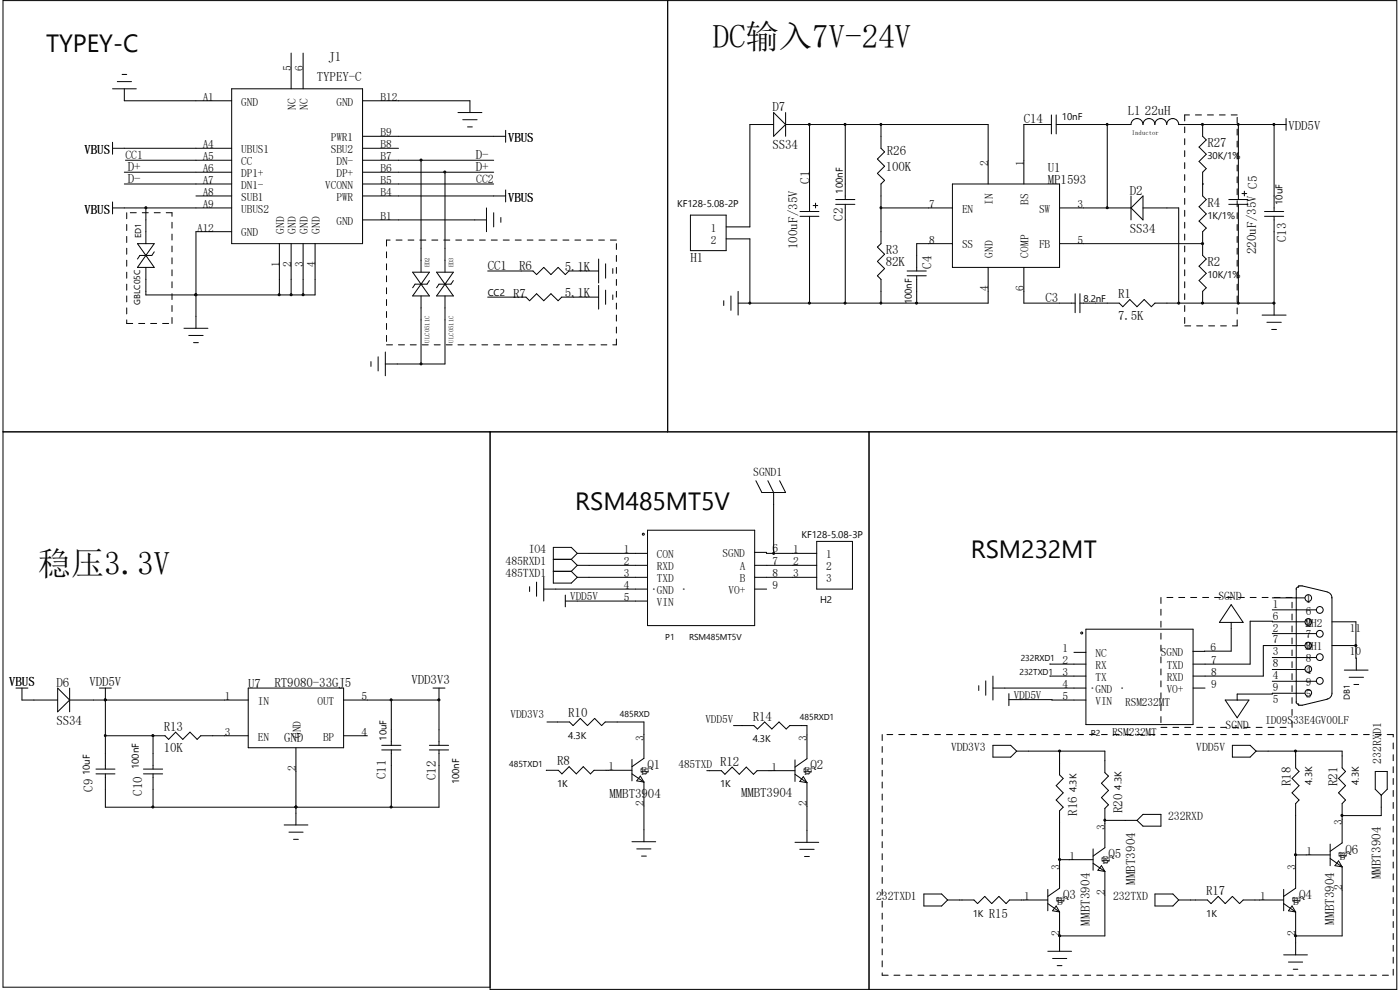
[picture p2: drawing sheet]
<svg xmlns="http://www.w3.org/2000/svg" width="297mm" height="210mm" viewBox="0 0 297 210" stroke-linecap="round" stroke-linejoin="round" font-family="sans-serif">
<g fill="none" stroke="#000" stroke-width=".21">
<path d="M23.9 18.8h5M24.9 17.3h3M25.9 15.8h1M26.4 18.8v2.6h22.7M49.1 18.8h27.8v32.9h-27.8zM61.8 11.3v7.5M64.3 11.3v7.5M141.6 .1v91.5M23.9 31.5h25.2M23.9 30.2v2.5M26.4 39h22.7M26.4 36.5h22.7"/>
<path d="M26.6 34h22.5M76.9 39h27.8M76.9 21.4h22.8v2.5M76.9 31.5h7.6M76.9 34h27.8M76.9 36.5h27.8M76.9 28.9h30.4M89.3 34v23.7M94.4 36.5v21.2M97.2 23.9h5M98.2 25.4h3M99.2 26.9h1"/>
<path d="M107.3 27.6v2.6M164.1 26.4h-5v21.7h-5M164.1 23.9l2.6 2.5-2.6 2.5zM166.7 23.9v5M166.7 26.4h42.9v12.6M171.7 26.4h.1M171.7 26.4v18.5M179.3 26.4v15.9M186.9 26.4v5.1l.8 .7-1.6 1.5 1.6 1.6-1.6 1.5 1.6 1.5-.8 .7v12.7l-.8 .7 1.6 1.5-1.6 1.6 1.6 1.5-1.6 1.5 .8 .8v5M202.1 39h22.7v17.7h-22.7zM223.1 26.4h-5.9v12.6M223.1 24.4v4"/>
<path d="M224.1 24.4v4M234.9 26.4v17.7M241.2 25.1a1.27 1.27 0 0 1 1.3 1.3 1.19 1.19 0 0 1 1.3-1.2M241.2 25.2a1.19 1.19 0 0 0-1.3 1.2h-15.8M243.8 25.1a1.27 1.27 0 0 1 1.2 1.3M246.3 25.1a1.27 1.27 0 0 1 1.2 1.3 1.2 1.2 0 0 1 1.3-1.2M246.3 25.2a1.2 1.2 0 0 0-1.3 1.2M248.8 25.1a1.27 1.27 0 0 1 1.3 1.3h22.7M251.3 26.9v1.3M251.3 29.4v1.3M251.3 32v1.2M251.3 34.5v1.3"/>
<path d="M251.3 37v1.3M251.3 39.5v1.3M252.3 24.4h-1v1.3M253.6 24.4h1.3M255.1 26.4h.1M255.1 39h.1M255.1 26.4v2.5l.8 .8-1.5 1.5 1.5 1.5-1.5 1.5 1.5 1.6-.8 .7v5.1l.8 .7-1.5 1.6 1.5 1.5-1.5 1.5 1.5 1.5-.8 .7v5.1l.8 .7-1.5 1.6 1.5 1.5-1.5 1.5 1.5 1.5-.8 .8v2.5M256.2 24.4h1.2M258.7 24.4h1.2M261.2 24.4h1.3M262.5 24.9v1.3M262.5 27.4v1.3"/>
<path d="M262.5 29.9v1.3M262.5 32.5v1.2M262.5 35v1.3M262.5 37.5v1.3M262.7 26.4v15.9M270.3 26.4h.1M270.3 26.4v18.5M272.8 25.1v2.5M23.9 44.1h25.2M23.9 42.8v2.6M26.9 45.1v1.3M26.9 47.6v1.3"/>
<path d="M26.9 50.2v1.2M26.9 52.7v1.2M26.9 55.2v1.3M26.9 57.7v1.3M27.6 45.1h1.3M29.2 51.7h3.5l-1.8 2.5zM30.2 45.1h1.3M30.9 54.2h.1M30.9 54.2l1.8 2.5h-3.5zM30.9 44.1v7.6M32.7 45.1h1.3M32.7 53.4l-.5 .8h-2.5l-.5 .7"/>
<path d="M35.3 45.1h1.2v.8M36.5 47.2v1.2M36.5 49.7v1.2M36.5 52.2v1.2M36.5 54.7v1.3M36.5 57.2v1.3M36.5 59.8v1.2M41.6 41.6h7.5M49.1 49.1h-7.5v20.5M59.3 51.7v10.9M61.8 51.7v10.9M64.3 51.7v10.9"/>
<path d="M66.8 51.7v10.9h-35.9v-5.9M76.9 41.6h30.4M76.9 46.7h26.3M82 53.4v1.3M82 56v1.2M82 58.5v1.3M82.8 50.9h-.8v1.3M84 50.9h1.3M86.6 50.9h1.2M87.5 57.7h3.6l-1.8 2.6zM89.1 50.9h1.2M91.1 59.5l-.5 .8h-2.5l-.6 .7"/>
<path d="M91.6 50.9h1.3M92.6 57.7h3.6l-1.8 2.6zM94.1 50.9h1.3M96.2 59.5l-.5 .8h-2.6l-.5 .7M96.7 50.9h1.2M99.2 50.9h1.3M101.7 50.9h1.3M103.2 44.1v5M103.5 57.5h9.6l.7 .8 1.6-1.6 1.5 1.6 1.5-1.6 1.5 1.6 .8-.8h6.3M104.2 50.9h1.3M104.7 45.1v3M106.3 46.1v1.1"/>
<path d="M106.8 50.9h1.2M107.3 40.3v2.5M109.3 50.9h1.3M111.8 50.9h1.3M114.3 50.9h1.3M116.9 50.9h1.3M119.4 50.9h1.3M122 50.9h1.2M124.5 50.9h1.2M127 50.9h1.2M127 54.9v5.1M128.5 56v3"/>
<path d="M129.5 50.9h1.3M130 57v1M130.8 51.7v1.2M130.8 54.2v1.3M130.8 56.7v1.3M130.8 59.3v1.2M146.5 45.6h7.6v7.6h-7.6zM154.1 50.7h5v13.6M169.7 44.9h4M169.7 45.9h4M171.7 45.9v18.4M172.5 43.6h1"/>
<path d="M173 43.1v1M177.3 42.3h4.1M177.3 43.3h4.1M179.3 43.3v21M186.9 44.1h15.2M192.4 58.5h4.1M192.4 57.5h4.1M194.5 58.5v5.8M202.1 51.7h-7.6v5.8M209.6 56.7v7.6h-53M217.2 56.7v7.6h10.9M224.8 44.1h15.1"/>
<path d="M224.8 51.7h30.3M234.9 44.1h.1M239.9 41.6v5.1M242.5 44.1h7.6v20.2M242.5 41.6v5.1l-2.6-2.6zM251.3 42.1v1.2M251.3 44.6v1.3M251.3 47.2v1.2M251.3 49.7v1.2M251.3 52.2v1.2M251.3 54.7v1.3M251.3 57.2v1.3"/>
<path d="M251.3 59.8v1.2M255.1 51.7h.1M260.7 42.3h4.1M260.7 43.3h4.1M262.5 40v1.3M262.5 42.6v1.3M262.5 45.1v1.3M262.5 47.6v1.3M262.5 50.2v1.2M262.5 52.7v1.2M262.5 55.2v1.3M262.5 57.7v1.3"/>
<path d="M262.7 43.3v21M263.5 41.1h1M264 40.6v1M268.3 44.9h4M268.3 45.9h4M270.3 45.9v20.9M26.9 60.3v1.3M26.9 62.8v1.3M26.9 65.3v1.3M26.9 67.9v.7h1.3M29.4 68.6h1.3M32 68.6h1.2"/>
<path d="M34.5 68.6h1.3M36.5 62.3v1.2M36.5 64.8v1.3M36.5 67.4v1.2M39 69.6h5.1M40 71.2h3.1M41.1 72.7h1M41.6 62.6h.1M78.7 76.7v1M80.2 75.7v3M81.7 74.7v5M82 61v1.3"/>
<path d="M82 63.5v1.3M82 66.1v1.3M82 68.6v1.3M82 71.2v1.2M82 73.2h1.3M84.5 73.2h1.3M87 73.2h1.3M89.3 60.3h.1M89.3 62.8v14.4M89.3 60.3l1.8 2.5h-3.6zM89.6 73.2h1.2M92.1 73.2h1.3"/>
<path d="M94.4 60.3h.1M94.4 60.3l1.8 2.5h-3.6zM94.4 62.8v14.4h-12.7M94.7 73.2h1.2M97.2 73.2h1.2M99.7 73.2h1.3M102.2 73.2h1.3M103.5 63h8.1l.8 .8 1.4-1.5 1.6 1.5 1.5-1.5 1.5 1.5 .8-.8h7.8M104.7 73.2h1.3M107.3 73.2h1.2M109.8 73.2h1.3M112.4 73.2h1.2"/>
<path d="M114.9 73.2h1.2M117.4 73.2h1.3M119.9 73.2h1.3M122.5 73.2h1.2M125 73.2h1.2M127 60.5v5.1M127.5 73.2h1.2M128.5 61.6v3M130 62.6v.9M130.8 71.9v1.3h-.8M130.8 61.8v1.2M130.8 64.3v1.3"/>
<path d="M130.8 66.8v1.3M130.8 69.4v1.3M153.5 63.8v1M155.1 62.8v3M156.6 61.8v5M159.1 64.3h.1M228.1 62.3v4M229.1 62.3v4M229.1 64.3h8.3l.8 .8 1.5-1.6 1.5 1.6 1.5-1.6 1.6 1.6 .7-.8h25.3M251.3 62.3v1.2M251.3 64.8v1.3M251.3 67.4v1.2"/>
<path d="M251.3 69.1h1.3M253.9 69.1h1.2M255.1 64.3h.1M256.4 69.1h1.3M259 69.1h1.2M262.5 67.9v1.2h-1M262.5 60.3v1.3M262.5 62.8v1.3M262.5 65.3v1.3M267.8 66.8h5M268.8 68.4h3M269.8 69.9h1"/>
<path d="M270.3 64.3h.1M.6 91.6h295.7M104 91.6v118.3h192.3v-209.8h-295.7v209.3h103.4M184.4 91.6v118.3M117.4 118.7h3.8M121.2 118.7l1.3 1.2M122.5 117.4h14.9M122.5 119.9h14.9M122.5 117.4l-1.3 1.3M122.5 117.4l-1.3-1.3h-3.8v7.6h3.8l1.3-1.2M122.5 119.9l-1.3 1.3M137.4 112.5h22.7v20.2h-22.7z"/>
<path d="M160.1 117.2h2.5v.2h10.7M160.1 119.9h13.2M160.4 102l1.2 2.5h5.1l-1.3-2.5M162.9 102l1.2 2.5v12.9M173.3 114.9h7.5v10.1h-7.5zM112.4 124.5v1M113.8 123.5v3M115.4 125h22M115.4 122.5v5M117.4 121.2h3.8M119.9 127.5h17.5M119.9 126.2v2.5"/>
<path d="M121.2 121.2l1.3 1.3M122.5 122.5h14.9M138.6 125h.1M144.9 125h.1M160.1 122.5h13.2M160.1 125h2.5M227.8 138.4h2.6M230.4 133.5h22.7v20.2h-22.7zM246.3 126.7v1.3M246.3 129.2v1.3M246.3 131.8v1.3M246.3 134.3v1.3"/>
<path d="M246.3 136.9v1.2M246.3 139.4v1.2M247.6 126.7h1.2M250.1 126.7h1.2M252.6 126.7h1.3M255.1 126.7h1.3M257.7 126.7h1.3M260.2 126.7h1.3M261.2 132v6.1l-8.1 .1M261.2 128.3l2.5 3.7h-5zM262.7 126.7h1.3M265.2 126.7h1.3"/>
<path d="M267.8 126.7h1.2M269.9 126.8h6.9M269.9 129.4h9.4M269.9 134.4h9.4M269.9 139.5h9.4M270.3 126.7h1.3M272.8 126.7h1.3M274.1 127.8v1.2M274.1 130.3v1.2M274.1 132.8v1.3M274.1 135.3v1.3M274.1 137.9v1.2"/>
<path d="M276.8 131.9l-11.6-.1v9.1h-12.1M276.8 136.9h-8.8v6.5h-14.9M281.6 125.6l-5.3-1.3h-.8v.2h-.2l-.3 .3v24.3l.3 .3h.2v.2h.8l5.3-1.3M281.6 125.6a1.27 1.27 0 0 1 1 1.2h-.1M282.6 126.8v20.3a1.13 1.13 0 0 1-1 1.2M282.6 131.9h5.1v10.3M282.6 136.9h5.1M287.7 136.9h.1M3.4 146h2.5M4.7 146v2.5h7.5M12.2 146l2.6 2.5-2.6 2.5zM14.8 148.5h37.9"/>
<path d="M14.8 146v5M21.1 146h2.5M22.4 148.5h.1M22.4 146v17.2M22.4 156.1h12.6l.8 .7 1.5-1.5 1.5 1.5 1.5-1.5 1.5 1.5 .8-.7h10.1M32.5 156.1h.1M32.5 156.1v7.1M52.7 146h20.2v12.6h-20.2zM62.8 158.6v16.4M72.9 156.1h5M72.9 148.5h20.2M81 158.1h4"/>
<path d="M81 159.1h4M83 148.5v9.6M83 159.1v12.1M91.1 158.1h4.1M91.1 159.1h4.1M91.9 146h2.5M93.1 148.5h.1M93.1 159.1v12.1h-70.7v-7M93.1 146v12.1M116 153.2h4.8l.8 .7 1.5-1.5 1.5 1.5 1.6-1.5 1.4 1.5 .8-.7h8.2v7.7l-2.5 1.7M155.6 153.9h4.3l.8 .7 1.5-1.4 1.5 1.4 1.6-1.4 1.5 1.4 .8-.7h3.6v7.1l-2.5 1.7M187.2 155.8v1.3"/>
<path d="M187.2 158.4v1.2M188.2 155.8h1.2M190.7 155.8h1.2M193.2 155.8h1.3M195.7 155.8h1.3M198.3 155.8h1.2M200.8 155.8h1.3M203.3 155.8h1.3M205.9 155.8h1.2M207.6 145.5v1M208.4 155.8h1.2M209.1 144.4v3.1"/>
<path d="M210.7 158.1h3.7l1.3 1.2-1.3 1.3h-3.7zM210.7 146h19.7M210.7 143.4v5.1M210.9 155.8h1.3M213.4 155.8h1.3M214 148.4l16.4 .1M214 147.2v2.5M215.7 159.3h18.7v4.6l.8 .7-1.5 1.6 1.5 1.5-1.5 1.5 1.5 1.5-.8 .8v8.3l-2.5 1.8M215.9 155.8h1.3M218.5 155.8h1.3M221 155.8h1.3M222.8 140.9h7.6"/>
<path d="M222.8 143.4h7.6M222.8 140.8v.1M223.6 155.8h1.2M224.8 159.3v5.1l.8 .7-1.5 1.6 1.5 1.5-1.5 1.5 1.5 1.5-.8 .8v16.4l-2.5 1.8M226.1 155.8h1.2M228.6 155.8h1.3M231.1 155.8h1.3M231.6 146h.1M233.7 155.8h1.2M236.2 155.8h1.2M238 146h.1M238.7 155.8h1.2"/>
<path d="M241.2 155.8h1.3M243.8 155.8h1.2M246.3 141.9v1.3M246.3 144.4v1.3M246.3 147v1.3M246.3 149.5v1.2M246.3 152v1.3M246.3 154.3h1.3M246.3 155.8h1.3M248.8 154.3h1.3M248.8 155.8h1.3M251.3 154.3h1.3"/>
<path d="M251.3 155.8h1.3M253.1 146h2.6M253.9 154.3h1.2M253.9 155.8h1.2M256.4 154.3h1.3M256.4 155.8h1.3M259 154.3h1.2M259 155.8h1.2M259.9 148.5h5.1l-2.5 3.8zM261.5 154.3h1.2M261.5 155.8h1.2M261.5 158.1h3.7l1.3 1.2-1.3 1.3h-3.7z"/>
<path d="M264 154.3h1.2M264 155.8h1.2M266.5 154.3h1.3M266.5 155.8h1.3M266.5 159.3h18.2v3.6l.8 .8-1.5 1.4 1.5 1.6-1.5 1.5 1.5 1.5-.8 .8v8.3l-2.5 1.8M269 154.3h1.3M269 155.8h1.3M269.9 142h6.9M269.9 144.5h9.4M271.6 154.3h1.2M271.6 155.8h1.2M274.1 140.4v1.2"/>
<path d="M274.1 142.9v1.3M274.1 145.5v1.2M274.1 148v1.2M274.1 150.5v1.3M274.1 153v1.3M274.1 155.8h1.2M274.9 159.3v3.6l.7 .8-1.5 1.4 1.5 1.6-1.5 1.5 1.5 1.5-.7 .8v17.9l-2.6 1.8M276.6 155.8h1.3M276.8 147.1l-14.3 .1v1.3M279.1 155.8h1.3M281.7 155.8h1.3M284.2 155.8h1.3"/>
<path d="M285.2 142.2h5M286.2 143.7h3.1M286.7 155.8h1.3M287.2 145.2h1M289.3 155.8h1.2M291.8 155.8h1.2M294.3 155.8h1.3v.5M295.6 157.6v1.3M20.4 163.2h4M20.4 164.2h4M30.4 163.2h4.1M30.4 164.2h4.1"/>
<path d="M32.5 164.2v7M60.3 175h5M61.3 176.5h3M62.3 178.1h1M62.8 171.2h.1M134.1 164.2l2.5 1.7M134.1 161.1v4.6M134.1 163.4h-8.1l-.7 .8-1.6-1.6-1.4 1.6-1.6-1.6-1.5 1.6-.8-.8h-2.5M134.1 178.6h5M135.8 164.6l.8 1.3-1.5-.2zM136.6 165.9v12.7M149.9 163.5h3.1l.8 .8 1.5-1.6 1.5 1.6 1.5-1.6 1.6 1.6 .7-.8h8.1"/>
<path d="M168.7 164.3l2.5 1.7M168.7 161.2v4.6M168.7 178.7h5M170.4 164.8l.8 1.2-1.5-.2zM171.2 166v12.7M187.2 160.9v1.2M187.2 163.4v1.2M187.2 165.9v1.3M187.2 168.4v1.3M187.2 171v1.3M187.2 173.5v1.3M187.2 176v1.3"/>
<path d="M187.2 178.6v1.2M234.4 174h.1M234.4 174h6.8M241.2 174l1.3-1.2h3.8v2.5h-3.8zM282.2 179.1v4.5M284.7 173h.1M291.8 163.7h2.5v3.7l-1.3 1.3-1.2-1.3zM293 168.7v4.3h-8.3M295.6 160.1v1.3M295.6 162.6v1.3M295.6 165.1v1.3M295.6 167.7v1.3"/>
<path d="M295.6 170.2v1.3M295.6 172.8v1.2M295.6 175.3v1.2M295.6 177.8v1.3M135.1 180.1h3M136.1 181.6h1M169.7 180.2h3M170.7 181.7h1M187.2 181.1v1.3M187.2 183.6v1.3M187.2 186.1v1.3M187.2 188.7v1.2"/>
<path d="M187.2 191.2v1.2M187.2 193.7v1.3M187.2 196.3v1.2M187.2 198.8v1.2M196 189.7h3.8l1.2 1.2-1.2 1.3h-3.8zM201 190.9h5.6l.8 .8 1.5-1.5 1.5 1.5 1.5-1.5 1.5 1.5 .8-.8h8.1M222.3 191.7l2.5 1.8M222.3 188.7v4.5M224.1 192.2l.7 1.3-1.5-.3zM224.8 198.5h.1M224.8 193.5v8.3M224.8 182.4h7.1"/>
<path d="M231.9 183.1l2.5 1.8M231.9 180.1v4.5M233.7 183.6l.7 1.3-1.5-.3zM234.4 184.9v13.6h-9.6M245 189.7h3.8l1.3 1.2-1.3 1.3h-3.8zM250.1 190.9h6.1l.7 .8 1.5-1.5 1.5 1.5 1.6-1.5 1.5 1.5 .7-.8h8.6M272.3 191.7l2.6 1.8M272.3 188.7v4.5M274.1 192.2l.8 1.3-1.6-.3zM274.9 198.5h.1M274.9 181.4h.1M274.9 193.5v9.1"/>
<path d="M274.9 181.4h7.3M282.2 182.1l2.5 1.8M284 182.6l.7 1.3-1.5-.3zM284.7 183.9v14.6h-9.8M295.6 180.3v1.3M295.6 182.9v1.2M295.6 185.4v1.2M295.6 187.9v1.3M295.6 190.4v1.3M295.6 193v1.2M295.6 195.5v1.3M295.6 198v1.3"/>
<path d="M187.2 201.3v1.3M187.2 203.8v1.3M187.2 206.4v.5h1.2M189.7 206.9h1.2M192.2 206.9h1.3M194.7 206.9h1.3M197.3 206.9h1.2M199.8 206.9h1.2M202.3 206.9h1.3M204.9 206.9h1.2M207.4 206.9h1.3M209.9 206.9h1.3"/>
<path d="M212.4 206.9h1.3M214.9 206.9h1.3M217.5 206.9h1.2M220 206.9h1.3M222.3 201.8h5M222.5 206.9h1.3M223.3 203.3h3M224.3 204.9h1M225 206.9h1.3M227.6 206.9h1.3M230.1 206.9h1.3M232.7 206.9h1.2"/>
<path d="M235.2 206.9h1.2M237.7 206.9h1.3M240.2 206.9h1.3M242.7 206.9h1.3M245.3 206.9h1.2M247.8 206.9h1.3M250.3 206.9h1.3M252.9 206.9h1.2M255.4 206.9h1.3M257.9 206.9h1.3M260.4 206.9h1.3M263 206.9h1.2"/>
<path d="M265.5 206.9h1.2M268 206.9h1.3M270.6 206.9h1.2M272.3 202.6h5.1M273.1 206.9h1.3M273.3 204.1h3.1M274.4 205.6h.9M275.6 206.9h1.3M278.1 206.9h1.3M280.7 206.9h1.2M283.2 206.9h1.3M285.7 206.9h1.3"/>
<path d="M288.2 206.9h1.3M290.7 206.9h1.3M293.3 206.9h1.3M295.6 200.5v1.3M295.6 203.1v1.2M295.6 205.6v1.3"/>
<circle cx="136.5" cy="113.3" r=".21"/>
<circle cx="229.5" cy="134.3" r=".21"/>
<circle cx="277.5" cy="126.9" r=".71"/>
<circle cx="277.5" cy="136.9" r=".71"/>
<circle cx="277.5" cy="131.9" r=".71"/>
<circle cx="280" cy="129.4" r=".72"/>
<circle cx="280" cy="139.4" r=".72"/>
<circle cx="280" cy="134.5" r=".72"/>
<circle cx="277.5" cy="147" r=".71"/>
<circle cx="277.5" cy="141.9" r=".71"/>
<circle cx="280" cy="144.4" r=".72"/>
</g>
<g fill="#000" stroke="#000" stroke-width=".21">
<circle cx="89.3" cy="34" r=".21"/>
<circle cx="94.4" cy="36.5" r=".21"/>
<circle cx="171.7" cy="26.4" r=".21"/>
<circle cx="179.3" cy="26.4" r=".21"/>
<circle cx="186.9" cy="26.4" r=".2"/>
<circle cx="234.9" cy="26.4" r=".2"/>
<circle cx="255.1" cy="26.4" r=".21"/>
<circle cx="262.7" cy="26.4" r=".2"/>
<circle cx="270.3" cy="26.4" r=".21"/>
<circle cx="30.9" cy="44.1" r=".21"/>
<circle cx="186.9" cy="44.1" r=".2"/>
<circle cx="234.9" cy="44.1" r=".2"/>
<circle cx="255.1" cy="51.7" r=".21"/>
<circle cx="41.5" cy="62.5" r=".21"/>
<circle cx="59.2" cy="62.5" r=".21"/>
<circle cx="61.8" cy="62.5" r=".21"/>
<circle cx="64.3" cy="62.5" r=".21"/>
<circle cx="89.3" cy="77.2" r=".21"/>
<circle cx="159.1" cy="64.3" r=".2"/>
<circle cx="171.7" cy="64.3" r=".21"/>
<circle cx="179.3" cy="64.3" r=".21"/>
<circle cx="186.9" cy="64.3" r=".2"/>
<circle cx="194.4" cy="64.3" r=".21"/>
<circle cx="250.1" cy="64.3" r=".21"/>
<circle cx="255.1" cy="64.3" r=".21"/>
<circle cx="262.7" cy="64.3" r=".2"/>
<circle cx="270.3" cy="64.3" r=".21"/>
<circle cx="164.1" cy="117.4" r=".21"/>
<circle cx="287.6" cy="136.9" r=".21"/>
<circle cx="22.3" cy="148.5" r=".2"/>
<circle cx="22.3" cy="156" r=".2"/>
<circle cx="32.4" cy="156" r=".21"/>
<circle cx="83" cy="148.5" r=".21"/>
<circle cx="93.1" cy="148.5" r=".21"/>
<circle cx="224.8" cy="159.3" r=".21"/>
<circle cx="274.8" cy="159.3" r=".21"/>
<circle cx="32.4" cy="171.2" r=".21"/>
<circle cx="62.8" cy="171.2" r=".21"/>
<circle cx="83" cy="171.2" r=".21"/>
<circle cx="234.4" cy="174" r=".2"/>
<circle cx="284.7" cy="173" r=".21"/>
<circle cx="224.8" cy="182.3" r=".21"/>
<circle cx="224.8" cy="198.5" r=".21"/>
<circle cx="274.8" cy="181.3" r=".21"/>
<circle cx="274.8" cy="198.5" r=".21"/>
</g>
<g font-size="7">
<text x="151.2" y="10.2">DC输入7V-24V</text>
<text x="8" y="122">稳压3.3V</text>
</g>
<g font-size="5.3">
<text x="9.8" y="11.1">TYPEY-C</text>
<text x="122" y="108.2">RSM485MT5V</text>
<text x="206" y="118.3">RSM232MT</text>
</g>
<g font-size="2.8">
<text x="67.2" y="17.1">TYPEY-C</text>
<text x="69.7" y="13">J1</text>
<text x="163.9" y="23.6">D7</text>
<text x="217.2" y="26">C14</text>
<text x="239.3" y="24.5">L1 22uH</text>
<text x="273.3" y="27.6">VDD5V</text>
<text x="17.9" y="32.6">VBUS</text>
<text x="101" y="33.7">D-</text>
<text x="107.8" y="30.1">VBUS</text>
<text x="163.9" y="31.7">SS34</text>
<text x="188.2" y="33">R26</text>
<text x="256.2" y="31.2">R27</text>
<text x="27.1" y="36.3">D+</text>
<text x="27.1" y="38.8">D-</text>
<text x="101" y="36.3">D+</text>
<text x="171.7" y="39" transform="rotate(-90 171.7 39)">C1</text>
<text x="187.9" y="36.3">100K</text>
<text x="222.3" y="36.5">U1</text>
<text x="222.3" y="39">MP1593</text>
<text x="239.7" y="41.3">D2</text>
<text x="17.9" y="45.3">VBUS</text>
<text x="107.8" y="42.8">VBUS</text>
<text x="178.8" y="46.9" transform="rotate(-90 178.8 46.9)">C2</text>
<text x="256.2" y="43.9">R4</text>
<text x="169.2" y="52.9" transform="rotate(-90 169.2 52.9)">100uF/35V</text>
<text x="187.9" y="53.9">R3</text>
<text x="239.7" y="49.4">SS34</text>
<text x="266.5" y="53.9" transform="rotate(-90 266.5 53.9)">220uF/35V C5</text>
<text x="272.8" y="51.4" transform="rotate(-90 272.8 51.4)">C13</text>
<text x="103.5" y="57.2">CC1</text>
<text x="110.1" y="57.3">R6</text>
<text x="119.8" y="57.6">5.1K</text>
<text x="146.5" y="55.5">H1</text>
<text x="187.9" y="56.5">82K</text>
<text x="197.6" y="57" transform="rotate(-90 197.6 57)">C4</text>
<text x="256.2" y="56.5">R2</text>
<text x="108.9" y="63.2">R7</text>
<text x="119.8" y="62.9">5.1K</text>
<text x="221.8" y="64.1">C3</text>
<text x="237.2" y="63.3">R1</text>
<text x="237.2" y="67.9">7.5K</text>
<text x="1.9" y="145.5">VBUS</text>
<text x="12" y="145.7">D6</text>
<text x="19" y="145.5">VDD5V</text>
<text x="52.7" y="146">U7</text>
<text x="58.3" y="145.7">RT9080-33GJ5</text>
<text x="87.3" y="145.2">VDD3V3</text>
<text x="12" y="153.8">SS34</text>
<text x="34.8" y="155.1">R13</text>
<text x="120.6" y="152.1">R10</text>
<text x="159.7" y="152.9">R14</text>
<text x="34.8" y="159.6">10K</text>
<text x="60.3" y="157.4">GND</text>
<text x="19.7" y="167.9" transform="rotate(-90 19.7 167.9)">C9</text>
<text x="81.8" y="165.3" transform="rotate(-90 81.8 165.3)">C11</text>
<text x="92.5" y="165.6" transform="rotate(-90 92.5 165.6)">C12</text>
<text x="118.2" y="162.4">R8</text>
<text x="137.4" y="163.2">Q1</text>
<text x="152.8" y="162.5">R12</text>
<text x="172" y="163.2">Q2</text>
<text x="273.9" y="166.8" transform="rotate(-90 273.9 166.8)">R18</text>
<text x="283.7" y="166.8" transform="rotate(-90 283.7 166.8)">R21</text>
<text x="30.2" y="168.8" transform="rotate(-90 30.2 168.8)">C10</text>
<text x="129.3" y="169.2">MMBT3904</text>
<text x="157.2" y="169.1">MMBT3904</text>
<text x="228.5" y="173.1" transform="rotate(-90 228.5 173.1)">R16</text>
<text x="238.1" y="172.6" transform="rotate(-90 238.1 172.6)">R20</text>
<text x="235.2" y="182.1">Q5</text>
<text x="285.5" y="181.1">Q6</text>
<text x="225.6" y="190.7">Q3</text>
<text x="240.8" y="187.8" transform="rotate(-90 240.8 187.8)">MMBT3904</text>
<text x="255.9" y="189.9">R17</text>
<text x="275.6" y="190.7">Q4</text>
<text x="292.9" y="186.6" transform="rotate(-90 292.9 186.6)">MMBT3904</text>
<text x="209.8" y="194.8">R15</text>
<text x="231.2" y="196.3" transform="rotate(-90 231.2 196.3)">MMBT3904</text>
<text x="283.1" y="196.1" transform="rotate(-90 283.1 196.1)">MMBT3904</text>
</g>
<g font-size="2.5">
<text x="26.6" y="33.7">CC1</text>
<text x="101" y="38.8">CC2</text>
<text x="159.8" y="101">SGND1</text>
<text x="107.3" y="119.9">485RXD1</text>
<text x="112.2" y="117.4">IO4</text>
<text x="107.3" y="122.5">485TXD1</text>
<text x="258.5" y="127.3">SGND</text>
<text x="260" y="154.6">SGND</text>
<text x="201.8" y="159.3">VDD3V3</text>
<text x="253.8" y="159.3">VDD5V</text>
<text x="293" y="162.1" transform="rotate(-90 293 162.1)">232RXD1</text>
<text x="247.8" y="174">232RXD</text>
<text x="185.9" y="190.9">232TXD1</text>
<text x="236.1" y="190.9">232TXD</text>
</g>
<g font-size="2.4">
<text x="61.8" y="15" transform="rotate(-90 61.8 15)">5</text>
<text x="64.3" y="15" transform="rotate(-90 64.3 15)">6</text>
<text x="43" y="21.4">A1</text>
<text x="51.2" y="22.4">GND</text>
<text x="62.8" y="23.3" transform="rotate(-90 62.8 23.3)">NC</text>
<text x="65.3" y="23.3" transform="rotate(-90 65.3 23.3)">NC</text>
<text x="71.4" y="22.4">GND</text>
<text x="80.7" y="21.4">B12</text>
<text x="70.2" y="29.9">PWR1</text>
<text x="80.7" y="28.9">B9</text>
<text x="43" y="31.5">A4</text>
<text x="43" y="34">A5</text>
<text x="51.2" y="32.5">UBUS1</text>
<text x="51.2" y="35">CC</text>
<text x="70.2" y="32.5">SBU2</text>
<text x="71.4" y="35">DN-</text>
<text x="80.7" y="34">B7</text>
<text x="80.7" y="31.5">B8</text>
<text x="209.6" y="35.3" transform="rotate(-90 209.6 35.3)">2</text>
<text x="217.2" y="35.3" transform="rotate(-90 217.2 35.3)">1</text>
<text x="43" y="36.5">A6</text>
<text x="43" y="39">A7</text>
<text x="43" y="41.6">A8</text>
<text x="51.2" y="37.5">DP1+</text>
<text x="51.2" y="40">DN1-</text>
<text x="69" y="40">VCONN</text>
<text x="71.4" y="37.5">DP+</text>
<text x="80.7" y="41.6">B4</text>
<text x="80.7" y="39">B5</text>
<text x="80.7" y="36.5">B6</text>
<text x="43" y="44.1">A9</text>
<text x="51.2" y="42.6">SUB1</text>
<text x="51.2" y="45.1">UBUS2</text>
<text x="71.4" y="47.7">GND</text>
<text x="71.4" y="42.6">PWR</text>
<text x="80.7" y="46.7">B1</text>
<text x="197.1" y="44.1">7</text>
<text x="204.1" y="45.1">EN</text>
<text x="210.6" y="43.5" transform="rotate(-90 210.6 43.5)">IN</text>
<text x="218.2" y="43.5" transform="rotate(-90 218.2 43.5)">BS</text>
<text x="220.4" y="45.1">SW</text>
<text x="228.6" y="44.1">3</text>
<text x="41.8" y="49.1">A12</text>
<text x="51.2" y="50.2">GND</text>
<text x="60.3" y="49.7" transform="rotate(-90 60.3 49.7)">GND</text>
<text x="62.8" y="49.7" transform="rotate(-90 62.8 49.7)">GND</text>
<text x="65.3" y="49.7" transform="rotate(-90 65.3 49.7)">GND</text>
<text x="67.9" y="49.7" transform="rotate(-90 67.9 49.7)">GND</text>
<text x="150.8" y="49.1">1</text>
<text x="150.8" y="51.7">2</text>
<text x="197.1" y="51.7">8</text>
<text x="204.1" y="52.7">SS</text>
<text x="220.4" y="52.7">FB</text>
<text x="228.6" y="51.7">5</text>
<text x="59.3" y="56.7" transform="rotate(-90 59.3 56.7)">1</text>
<text x="61.8" y="56.7" transform="rotate(-90 61.8 56.7)">2</text>
<text x="64.3" y="56.7" transform="rotate(-90 64.3 56.7)">3</text>
<text x="66.8" y="56.7" transform="rotate(-90 66.8 56.7)">4</text>
<text x="210.6" y="54.7" transform="rotate(-90 210.6 54.7)">GND</text>
<text x="218.2" y="54.7" transform="rotate(-90 218.2 54.7)">COMP</text>
<text x="209.6" y="61.8" transform="rotate(-90 209.6 61.8)">4</text>
<text x="217.2" y="61.8" transform="rotate(-90 217.2 61.8)">6</text>
<text x="132.4" y="117.4">1</text>
<text x="132.4" y="119.9">2</text>
<text x="139.4" y="118.4">CON</text>
<text x="153.3" y="118.2">SGND</text>
<text x="163.9" y="117.1">6</text>
<text x="163.9" y="119.9">7</text>
<text x="168.3" y="117.4">1</text>
<text x="168.3" y="119.9">2</text>
<text x="175.3" y="118.4">1</text>
<text x="132.4" y="122.5">3</text>
<text x="132.4" y="125">4</text>
<text x="139.4" y="120.9">RXD</text>
<text x="139.4" y="123.5">TXD</text>
<text x="139.4" y="126">GND</text>
<text x="154.6" y="126">VO+</text>
<text x="156.9" y="120.9">A</text>
<text x="156.9" y="123.5">B</text>
<text x="163.9" y="122.5">8</text>
<text x="163.9" y="125">9</text>
<text x="168.3" y="122.5">3</text>
<text x="175.3" y="120.9">2</text>
<text x="175.3" y="123.5">3</text>
<text x="120.9" y="127.3">VDD5V</text>
<text x="132.4" y="127.5">5</text>
<text x="139.4" y="128.5">VIN</text>
<text x="270" y="128.9">1</text>
<text x="270" y="131.4">6</text>
<text x="277" y="127.8">1</text>
<text x="277" y="130.4">6</text>
<text x="270" y="134">2</text>
<text x="270" y="136.5">7</text>
<text x="277" y="132.9">MH2</text>
<text x="277" y="138">MH1</text>
<text x="277" y="132.9">2</text>
<text x="277" y="138">3</text>
<text x="277" y="135.4">7</text>
<text x="286.4" y="134">11</text>
<text x="225.4" y="138.4">1</text>
<text x="225.4" y="140.9">2</text>
<text x="225.4" y="143.4">3</text>
<text x="232.4" y="139.4">NC</text>
<text x="232.4" y="141.9">RX</text>
<text x="246.3" y="139.2">SGND</text>
<text x="247.5" y="141.9">TXD</text>
<text x="256.8" y="138.2">6</text>
<text x="256.9" y="140.9">7</text>
<text x="256.9" y="143.4">8</text>
<text x="270" y="139">3</text>
<text x="270" y="141.6">8</text>
<text x="277" y="143">4</text>
<text x="277" y="140.5">8</text>
<text x="286.4" y="139">10</text>
<text x="47.7" y="148.5">1</text>
<text x="54.7" y="149.5">IN</text>
<text x="67.4" y="149.5">OUT</text>
<text x="76.7" y="148.5">5</text>
<text x="215.1" y="148.3">VDD5V</text>
<text x="225.4" y="146">4</text>
<text x="225.4" y="148.5">5</text>
<text x="232.4" y="144.4">TX</text>
<text x="232.4" y="147">GND</text>
<text x="232.4" y="149.5">VIN</text>
<text x="238.7" y="149.7">RSM232MT</text>
<text x="247.5" y="144.4">RXD</text>
<text x="247.5" y="147">VO+</text>
<text x="256.9" y="146">9</text>
<text x="270" y="144.1">4</text>
<text x="270" y="149.1">5</text>
<text x="270" y="146.6">9</text>
<text x="277" y="148.1">5</text>
<text x="277" y="145.5">9</text>
<text x="108.3" y="152.3">VDD3V3</text>
<text x="149.6" y="153.3">VDD5V</text>
<text x="268.4" y="153.5">ID09S33E4GV00LF</text>
<text x="47.7" y="156.1">3</text>
<text x="54.7" y="157.1">EN</text>
<text x="63.8" y="156.6" transform="rotate(-90 63.8 156.6)">GND</text>
<text x="68.5" y="157.1">BP</text>
<text x="76.7" y="156.1">4</text>
<text x="136.6" y="157.1" transform="rotate(-90 136.6 157.1)">3</text>
<text x="171.2" y="157.2" transform="rotate(-90 171.2 157.2)">3</text>
<text x="235.9" y="156.1">RSM232MT</text>
<text x="62.8" y="163.6" transform="rotate(-90 62.8 163.6)">2</text>
<text x="129.1" y="163.4">1</text>
<text x="136.1" y="164.4">B</text>
<text x="137.6" y="164.1" transform="rotate(-90 137.6 164.1)">C</text>
<text x="137.6" y="163.9" transform="rotate(-90 137.6 163.9)">E</text>
<text x="143.9" y="163">485TXD</text>
<text x="163.7" y="163.5">1</text>
<text x="170.7" y="164.5">B</text>
<text x="172.2" y="164.2" transform="rotate(-90 172.2 164.2)">C</text>
<text x="172.2" y="164" transform="rotate(-90 172.2 164)">E</text>
<text x="136.6" y="170.9" transform="rotate(-90 136.6 170.9)">2</text>
<text x="171.2" y="171" transform="rotate(-90 171.2 171)">2</text>
<text x="234.4" y="176" transform="rotate(-90 234.4 176)">3</text>
<text x="284.7" y="175" transform="rotate(-90 284.7 175)">3</text>
<text x="224.8" y="184.6" transform="rotate(-90 224.8 184.6)">3</text>
<text x="226.9" y="182.4">1</text>
<text x="233.9" y="183.4">B</text>
<text x="235.4" y="183.1" transform="rotate(-90 235.4 183.1)">C</text>
<text x="235.4" y="182.9" transform="rotate(-90 235.4 182.9)">E</text>
<text x="274.9" y="184.6" transform="rotate(-90 274.9 184.6)">3</text>
<text x="277.2" y="181.4">1</text>
<text x="284.2" y="182.4">B</text>
<text x="285.8" y="182.1" transform="rotate(-90 285.8 182.1)">C</text>
<text x="285.8" y="181.9" transform="rotate(-90 285.8 181.9)">E</text>
<text x="217.3" y="190.9">1</text>
<text x="224.3" y="191.9">B</text>
<text x="225.8" y="191.6" transform="rotate(-90 225.8 191.6)">C</text>
<text x="225.8" y="191.4" transform="rotate(-90 225.8 191.4)">E</text>
<text x="234.4" y="189.9" transform="rotate(-90 234.4 189.9)">2</text>
<text x="267.3" y="190.9">1</text>
<text x="274.4" y="191.9">B</text>
<text x="275.9" y="191.6" transform="rotate(-90 275.9 191.6)">C</text>
<text x="275.9" y="191.4" transform="rotate(-90 275.9 191.4)">E</text>
<text x="284.7" y="188.9" transform="rotate(-90 284.7 188.9)">2</text>
<text x="224.8" y="198.5" transform="rotate(-90 224.8 198.5)">2</text>
<text x="274.9" y="198.5" transform="rotate(-90 274.9 198.5)">2</text>
</g>
<g font-size="2.1">
<text x="225.3" y="25.4">10nF</text>
<text x="256.2" y="33.7">30K/1%</text>
<text x="178.8" y="41.1" transform="rotate(-90 178.8 41.1)">100nF</text>
<text x="143.7" y="43.8">KF128-5.08-2P</text>
<text x="256.2" y="46.4">1K/1%</text>
<text x="272.1" y="43.4" transform="rotate(-90 272.1 43.4)">10uF</text>
<text x="256.2" y="59">10K/1%</text>
<text x="103.5" y="62.8">CC2</text>
<text x="193.5" y="64.5" transform="rotate(-90 193.5 64.5)">100nF</text>
<text x="229.9" y="64.1">8.2nF</text>
<text x="170.1" y="114.1">KF128-5.08-3P</text>
<text x="174" y="128">H2</text>
<text x="82" y="157.1" transform="rotate(-90 82 157.1)">10uF</text>
<text x="120.6" y="156.7">4.3K</text>
<text x="159.7" y="157.4">4.3K</text>
<text x="19.1" y="164.4" transform="rotate(-90 19.1 164.4)">10uF</text>
<text x="29.4" y="163.2" transform="rotate(-90 29.4 163.2)">100nF</text>
<text x="97.4" y="166.4" transform="rotate(-90 97.4 166.4)">100nF</text>
<text x="118.2" y="166.9">1K</text>
<text x="152.8" y="167">1K</text>
<text x="238" y="167.5" transform="rotate(-90 238 167.5)">4.3K</text>
<text x="278.4" y="166.5" transform="rotate(-90 278.4 166.5)">4.3K</text>
<text x="288.2" y="166.5" transform="rotate(-90 288.2 166.5)">4.3K</text>
<text x="228.3" y="168" transform="rotate(-90 228.3 168)">4.3K</text>
<text x="206.4" y="194.5">1K</text>
<text x="255.9" y="194.5">1K</text>
</g>
<g font-size="1.8">
<text x="30" y="50.5" transform="rotate(-90 30 50.5)">ED1</text>
<text x="29.7" y="64.6" transform="rotate(-90 29.7 64.6)">GBLC05C</text>
<text x="141.1" y="135.8">P1</text>
<text x="146.2" y="135.8">RSM485MT5V</text>
<text x="216.3" y="143.2">232TXD1</text>
<text x="216.5" y="140.2">232RXD1</text>
<text x="286.4" y="148.6" transform="rotate(-90 286.4 148.6)">DB1</text>
<text x="131.5" y="152">485RXD</text>
<text x="169.7" y="152.8">485RXD1</text>
<text x="231.4" y="156.1">P2</text>
<text x="108" y="162.7">485TXD1</text>
</g>
<g font-size="1.4">
<text x="240.1" y="28.7">Inductor</text>
<text x="91.1" y="56.7" transform="rotate(-90 91.1 56.7)">ED2</text>
<text x="96.2" y="56.7" transform="rotate(-90 96.2 56.7)">ED3</text>
<text x="91.1" y="72.7" transform="rotate(-90 91.1 72.7)">ULC0511C</text>
<text x="96.2" y="72.7" transform="rotate(-90 96.2 72.7)">ULC0511C</text>
</g>
</svg>
